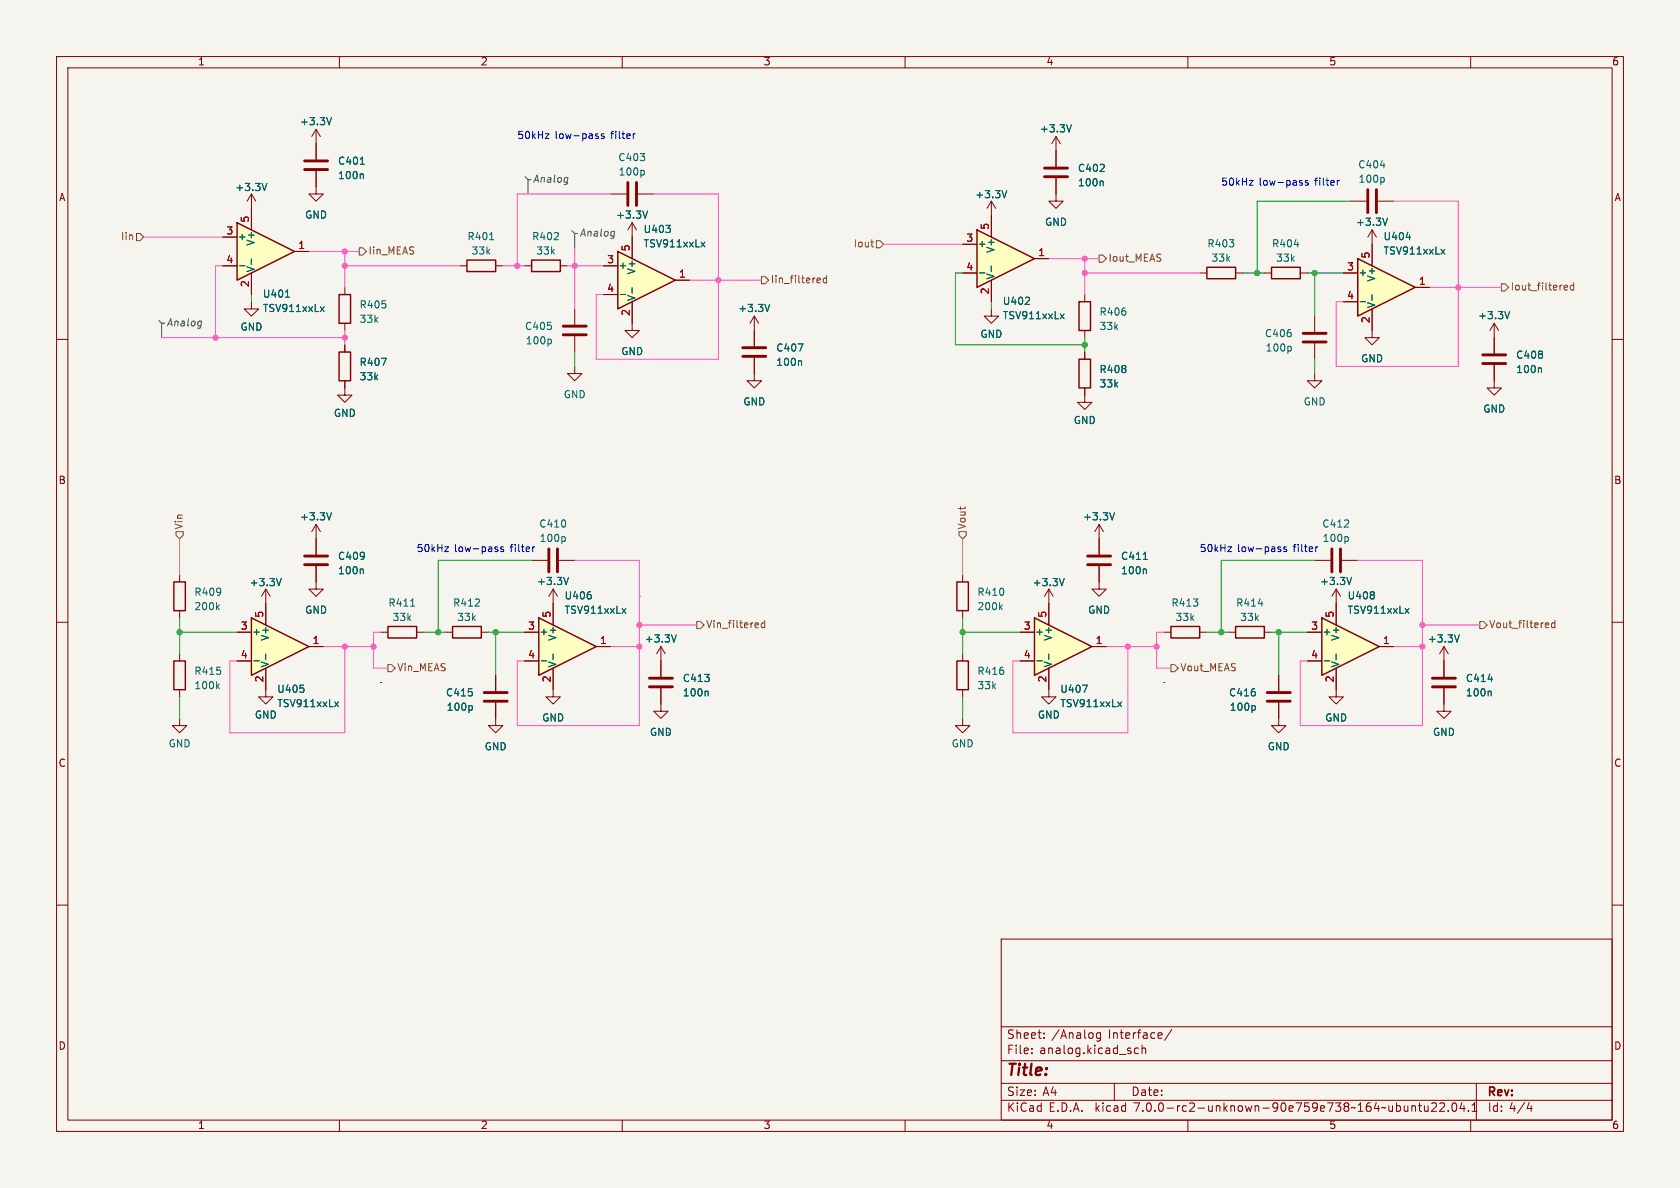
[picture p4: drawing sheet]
<svg xmlns="http://www.w3.org/2000/svg" width="297mm" height="210mm" viewBox="0 0 297 210" stroke-linecap="round" stroke-linejoin="round" font-family="sans-serif">
<path d="M0 0h297v210h-297z" fill="#f5f4ef" stroke="#f5f4ef" stroke-width=".18"/>
<g fill="none" stroke="#840000" stroke-width=".18">
<path d="M10 10h277v190h-277zM12 12h273v186h-273zM60 10v2M110 10v2M160 10v2M210 10v2M260 10v2M55.9 30.2v4.1h1.2l-1.2 1.3-1.3-1.3h1.3M55.9 22.9l-.8 1.2M55.9 22.9v5.3M55.9 22.9l.7 1.2M107.9 34.3h2.8"/>
<path d="M112.8 34.3h2.8M238.8 35.6h2.8M243.6 35.6h2.8M10 60h2M81.3 47h1.2M87.6 47h1.3M92.7 47h1.3M99.1 47h1.2M191.8 52.1v1.2M191.8 58.4v1.3M242.6 40.6l-.8 1.3M242.6 40.6v2.6"/>
<path d="M242.6 40.6l.7 1.3M285 60h2M191.8 68.6v2.5h1.2l-1.2 1.3-1.3-1.3h1.3M191.8 62.2v1.3M232.4 99.1h2.8M237.2 99.1h2.8M10 110h2M170.2 101.6v1.3M170.2 108v1.2M185.4 104.1l-.7 1.3M185.4 104.1v2.6M185.4 104.1l.8 1.3"/>
<path d="M205.7 111.8h1.3M212.1 111.8h1.3M217.2 111.8h1.2M223.5 111.8h1.3M236.2 104.1l-.7 1.3M236.2 104.1v2.6M236.2 104.1l.8 1.3M255.3 114.3v5.3M255.3 114.3l-.8 1.3M255.3 114.3l.7 1.3M285 110h2M185.4 121.9v1.3h1.3l-1.3 1.3-1.3-1.3h1.3"/>
<path d="M255.3 121.7v4h1.2l-1.2 1.3-1.3-1.3h1.3M10 160h2M285 160h2M177 166h108v32h-108zM60 198v2M110 198v2M160 198v2M177 194.5h108M177 191.5h108M177 187.5h108M177 181.5h108M182.4 186.1v.2"/>
<path d="M182.4 185.3v.2M184.6 183.4v.2M184.6 182.6v.2M194.5 182.6v1.2l-.2 .3-.4-.1M194.5 182.6h-.4l-.3 .2v.5l.2 .2h.5M197 191.5v3M201.3 185.3h-.5l-.3 .2v.5l.2 .2h.6M201.9 185.4l.2-.1h.4v1M201.9 184.8v1.5M205.4 182.6v.3l-.7 .2M207.2 182l-1.3 1.9M210 198v2"/>
<path d="M249.7 195.5h.5v1M250.7 195.5h.6M251 195v1.2l.3 .3M251.8 195.5l.1 .9 .3 .1 .3-.2M252.5 195.5v1M253.1 195.1l.6-.1 .2 .1 .1 .3-1 1.1h1M254.5 195.1l.6-.1 .2 .1 .1 .3-.9 1.1h.9M256 196.3v.2M256.9 195h.1a.81 .81 0 0 1 .6 .6 .81 .81 0 0 1-.3 .8l-.1 .1a.82 .82 0 0 1-.6-.7 .82 .82 0 0 1 .3-.8zM258.5 194.9l-.4 1.1h.9M258.8 195.5v1M259.6 196.3v.2"/>
<path d="M260 198v2M260.2 196.5h.9M260.2 195.4l.5-.4v1.5M261 191.5v6.5M270 196h.9M270.7 195.5v1"/>
</g>
<path d="M82.5 46h5.1v2h-5.1zM94 46h5.1v2h-5.1zM190.8 53.3h2v5.1h-2zM190.8 63.5h2v5.1h-2zM169.2 102.9h2v5.1h-2zM207 110.7h5.1v2.1h-5.1zM218.4 110.7h5.1v2.1h-5.1z" fill="none" stroke="#840000" stroke-width=".25"/>
<path d="M53.8 28.4h4.1M53.8 30h4.1M111 32.3v4M112.5 32.3v4M241.8 33.5v4.1M243.3 33.5v4.1M235.5 97v4.1M237 97v4.1M253.2 119.9h4.1M253.2 121.4h4.1" fill="none" stroke="#840000" stroke-width=".51"/>
<g fill="none" stroke="#006464" stroke-width=".18">
<path d="M58.6 20.8l-.4 1.3M63.7 29h.7M64.1 30.7l.1 .2v.7M113.8 30.2l.1 .1-.1 .6M244.6 31.4l.1 .2-.1 .6M245.3 38.6l-.4 1.2M86.6 42.4h.7M238.2 94.9l.2 .2-.2 .6M176.8 107.3l.4 .5M177.2 106.9l-.5 .5M188.1 102.3l-.4 1.2M238.9 102.1l-.4 1.2"/>
<path d="M258 112.2l-.4 1.3M263.4 122.2l.2 .2v.6"/>
</g>
<path d="M172.7 40.6l10.2 5.1-10.2 5.1z" fill="#ffffc2"/>
<path d="M172.7 40.6l10.2 5.1-10.2 5.1zM213.4 47.2h5v2.1h-5zM224.8 47.2h5.1v2.1h-5.1z" fill="none" stroke="#840000" stroke-width=".25"/>
<g fill="none" stroke="#840000" stroke-width=".18">
<path d="M175.3 35.6v6.3M175.3 35.6l-.8 1.2M175.3 35.6l.7 1.2M170.2 43.2h2.5M170.2 48.3h2.5M175.3 54.6v1.3h1.2l-1.2 1.3-1.3-1.3h1.3M175.3 49.5v3.8M182.9 45.7h2.5M212.1 48.3h1.3M218.4 48.3h1.3M223.5 48.3h1.3M229.9 48.3h1.2"/>
<path d="M264.2 57.2l-.8 1.2M264.2 57.2v2.5M264.2 57.2l.7 1.2"/>
</g>
<path d="M178 33.7l-.4 1.3M173.1 48.2h1M175.2 47v1M181.2 53.8h.8M181.9 52.7v.4M187.4 55.5l.7 .8M188.1 55.5l-.7 .8M266.9 55.1l-.4 1.2" fill="none" stroke="#006464" stroke-width=".18"/>
<path d="M233.7 109.2l10.1 5.1-10.1 5.1z" fill="#ffffc2"/>
<path d="M59.9 52.1h2.1v5.1h-2.1zM59.9 62.2h2.1v5.1h-2.1zM30.7 116.8h2.1v5.1h-2.1zM233.7 109.2l10.1 5.1-10.1 5.1z" fill="none" stroke="#840000" stroke-width=".25"/>
<path d="M61 50.8v1.3M61 57.2v1.2M61 61v1.2M61 67.3v1.3M31.7 115.6v1.2M231.1 111.8h2.6M231.1 116.8h2.6M236.2 106.7v3.8M236.2 118.1v3.8M243.8 114.3h2.6M31.7 127v1.3h1.3l-1.3 1.2-1.2-1.2h1.2M31.7 121.9v1.3" fill="none" stroke="#840000" stroke-width=".18"/>
<path d="M234.1 116.8h1M236.2 115.6v1M242.9 104.7v.3M242.9 105.3v.5M248.4 107.6l.7 .8M249.1 107.6l-.7 .8M38.4 121.3l.4 .5M38.8 120.9l-.5 .5" fill="none" stroke="#006464" stroke-width=".18"/>
<path d="M41.9 39.4l10.2 5.1-10.2 5z" fill="#ffffc2"/>
<path d="M41.9 39.4l10.2 5.1-10.2 5zM30.7 102.9h2.1v5.1h-2.1z" fill="none" stroke="#840000" stroke-width=".25"/>
<g fill="none" stroke="#840000" stroke-width=".18">
<path d="M44.4 34.3v6.3M44.4 34.3l-.7 1.3M44.4 34.3l.8 1.3M39.4 41.9h2.5M39.4 47h2.5M44.4 53.3v1.3h1.3l-1.3 1.3-1.2-1.3h1.2M44.4 48.3v3.8M52.1 44.5h2.5M133.3 55.9l-.7 1.3M133.3 55.9v2.5M133.3 55.9l.8 1.3M61 68.6v1.3h1.2l-1.2 1.2-1.3-1.2h1.3"/>
<path d="M55.9 92.7l-.8 1.3M55.9 92.7v5.3M55.9 92.7l.7 1.3M31.7 101.6v1.3M31.7 108v1.2M47 104.1l-.8 1.3M47 104.1v2.6M47 104.1l.8 1.3M55.9 100.1v4h1.2l-1.2 1.3-1.3-1.3h1.3M47 121.9v1.3h1.3l-1.3 1.3-1.3-1.3h1.3M236.2 121.9v1.3h1.3l-1.3 1.3-1.3-1.3h1.3"/>
</g>
<path d="M47.2 32.4l-.5 1.3M42.3 47h1M44.4 45.8v.9M50.5 52.5h.7M56.6 54.2l.7 .9M57.3 54.2l-.7 .9M136.1 53.8l-.5 1.3M58.6 90.6l-.4 1.3M38.4 107.3l.4 .5M38.8 106.9l-.5 .5M49.7 102.3l-.4 1.2M64.1 100.6l.1 .2v.6" fill="none" stroke="#006464" stroke-width=".18"/>
<path d="M53.8 98.3h4.1M53.8 99.8h4.1" fill="none" stroke="#840000" stroke-width=".51"/>
<path d="M44.4 109.2l10.2 5.1-10.2 5.1z" fill="#ffffc2"/>
<path d="M44.4 109.2l10.2 5.1-10.2 5.1zM169.2 116.8h2v5.1h-2z" fill="none" stroke="#840000" stroke-width=".25"/>
<g fill="none" stroke="#840000" stroke-width=".18">
<path d="M194.3 92.7l-.8 1.3M194.3 92.7v5.3M194.3 92.7l.8 1.3M41.9 111.8h2.5M41.9 116.8h2.5M47 106.7v3.8M47 118.1v3.8M54.6 114.3h2.5M170.2 115.6v1.2M194.3 100.1v4h1.3l-1.3 1.3-1.3-1.3h1.3M226.1 119.4v2.8M170.2 127v1.3h1.2l-1.2 1.2-1.3-1.2h1.3"/>
<path d="M170.2 121.9v1.3M226.1 124.2v4.1h1.2l-1.2 1.2-1.3-1.2h1.3"/>
</g>
<path d="M197 90.6l-.4 1.3M202.1 98.9h.7M44.9 116.8h.9M47 115.6v1M202.5 100.6l.2 .2v.6M53.7 121.7v.6M59.2 124.1l.6 .8M59.8 124.1l-.6 .8M221.8 124.8l.1 .2-.1 .5" fill="none" stroke="#006464" stroke-width=".18"/>
<path d="M192.3 98.3h4M192.3 99.8h4M224 124h4.1M224 122.4h4.1" fill="none" stroke="#840000" stroke-width=".51"/>
<path d="M182.9 109.2l10.1 5.1-10.1 5.1z" fill="#ffffc2"/>
<path d="M182.9 109.2l10.1 5.1-10.1 5.1z" fill="none" stroke="#840000" stroke-width=".25"/>
<path d="M111.8 39.4l-.8 1.2M111.8 39.4v2.5M111.8 39.4l.7 1.2M111.8 57.2v1.2h1.2l-1.2 1.3-1.3-1.3h1.3M180.3 111.8h2.6M180.3 116.8h2.6M185.4 106.7v3.8M185.4 118.1v3.8M193 114.3h2.6" fill="none" stroke="#840000" stroke-width=".18"/>
<path d="M114.5 37.3l-.4 1.3M183.3 116.8h1M185.4 115.6v1M191.4 121.1h.8l-.5 1.3M197.6 124.1l.7 .8M198.3 124.1l-.7 .8" fill="none" stroke="#006464" stroke-width=".18"/>
<path d="M109.2 44.5l10.2 5-10.2 5.1z" fill="#ffffc2"/>
<path d="M109.2 44.5l10.2 5-10.2 5.1zM68.6 110.7h5.1v2.1h-5.1zM80 110.7h5.1v2.1h-5.1z" fill="none" stroke="#840000" stroke-width=".25"/>
<g fill="none" stroke="#840000" stroke-width=".18">
<path d="M106.7 47h2.5M106.7 52.1h2.5M111.8 41.9v3.8M111.8 53.3v3.9M119.4 49.5h2.5M101.6 64.8v1.2h1.3l-1.3 1.3-1.3-1.3h1.3M264.2 67.3v1.3h1.2l-1.2 1.3-1.3-1.3h1.3M94 99.1h2.8M98.8 99.1h2.8M67.3 111.8h1.3M73.7 111.8h1.2M78.7 111.8h1.3"/>
<path d="M85.1 111.8h1.3M97.8 104.1l-.8 1.3M97.8 104.1v2.6M97.8 104.1l.8 1.3M116.8 114.3l-.7 1.3M116.8 114.3v5.3M116.8 114.3l.8 1.3M116.8 121.7v4h1.3l-1.3 1.3-1.2-1.3h1.2"/>
</g>
<path d="M109.6 52.1h1M111.7 50.9v.9M123.9 42.8l.7 .8M124.6 42.8l-.7 .8M99.8 94.9l.1 .2-.1 .6M72.6 107.1h.7M100.5 102.1l-.4 1.2M119.6 112.2l-.5 1.3M125 122.2l.2 .2v.6" fill="none" stroke="#006464" stroke-width=".18"/>
<path d="M97 97v4.1M98.6 97v4.1M114.8 119.9h4.1M114.8 121.4h4.1" fill="none" stroke="#840000" stroke-width=".51"/>
<path d="M95.2 109.2l10.2 5.1-10.2 5.1z" fill="#ffffc2"/>
<path d="M95.2 109.2l10.2 5.1-10.2 5.1z" fill="none" stroke="#840000" stroke-width=".25"/>
<g fill="none" stroke="#840000" stroke-width=".18">
<path d="M186.7 31.5v4.1h1.3l-1.3 1.2-1.3-1.2h1.3M186.7 26.7v2.8M101.6 54.6v2.8M101.6 59.4v2.8M133.3 58.4v2.8M242.6 58.4v1.3h1.2l-1.2 1.3-1.3-1.3h1.3M264.2 59.7v2.8M133.3 63.2v4.1h1.3l-1.3 1.3-1.2-1.3h1.2M232.4 66v1.3h1.3l-1.3 1.3-1.3-1.3h1.3M264.2 64.5v2.8M87.6 119.4v2.8M92.7 111.8h2.5"/>
<path d="M92.7 116.8h2.5M97.8 118.1v5.1h1.3l-1.3 1.3-1.3-1.3h1.3M97.8 106.7v3.8M105.4 114.3h2.5M87.6 124.2v4.1h1.3l-1.3 1.2-1.2-1.2h1.2"/>
</g>
<path d="M194.9 32l.1 .2v.7M97.4 60l.1 .2-.1 .5M141.5 63.8l.2 .1v.7M272.3 65l.2 .2v.7M95.7 116.8h.9M97.8 115.6v1M104.5 105.2v.6M110 107.6l.6 .8M110.6 107.6l-.6 .8M83.4 124.8l.1 .2-.1 .5" fill="none" stroke="#006464" stroke-width=".18"/>
<path d="M184.7 29.7h4M184.7 31.2h4M99.6 59.2h4M99.6 57.7h4M131.3 61.5h4.1M131.3 63h4.1M262.1 62.7h4.1M262.1 64.3h4.1M85.6 124h4.1M85.6 122.4h4.1" fill="none" stroke="#840000" stroke-width=".51"/>
<path d="M240 45.7l10.2 5.1-10.2 5.1z" fill="#ffffc2"/>
<path d="M240 45.7l10.2 5.1-10.2 5.1z" fill="none" stroke="#840000" stroke-width=".25"/>
<g fill="none" stroke="#840000" stroke-width=".18">
<path d="M44.4 36.8v3.8M55.9 25.4v2.8M55.9 30.2v2.8M175.3 38.1v3.8M186.7 24.1l-.8 1.3M186.7 24.1v5.4M186.7 31.5v2.8M186.7 24.1l.8 1.3M39.4 41.9h2.5M39.4 47h2.5M44.4 48.3v3.8M52.1 44.5h2.5"/>
<path d="M106.7 47h2.5M106.7 52.1h2.5M111.8 41.9v3.8M111.8 53.3v3.9M119.4 49.5h2.5M133.3 58.4v2.8M170.2 48.3h2.5M170.2 43.2h2.5M175.3 49.5v3.8M182.9 45.7h2.5M232.4 55.9v2.8M237.5 48.3h2.5"/>
<path d="M237.5 53.3h2.5M242.6 43.2v3.8M242.6 54.6v3.8M250.2 50.8h2.5M264.2 59.7v2.8M61 61v1.2M61 67.3v1.3M133.3 63.2v2.8M191.8 62.2v1.3M191.8 68.6v1.3M232.4 60.7v2.8M264.2 64.5v2.8"/>
<path d="M55.9 95.3v2.7M194.3 95.3v2.7M41.9 111.8h2.5M41.9 116.8h2.5M47 106.7v3.8M47 118.1v3.8M54.6 114.3h2.5M55.9 100.1v2.8M87.6 119.4v2.8M92.7 111.8h2.5M92.7 116.8h2.5M97.8 106.7v3.8"/>
<path d="M97.8 118.1v3.8M105.4 114.3h2.5M116.8 116.8v2.8M180.3 111.8h2.6M180.3 116.8h2.6M185.4 106.7v3.8M185.4 118.1v3.8M193 114.3h2.6M194.3 100.1v2.8M226.1 119.4v2.8M231.1 111.8h2.6M231.1 116.8h2.6"/>
<path d="M236.2 106.7v3.8M236.2 118.1v3.8M243.8 114.3h2.6M255.3 116.8v2.8M87.6 124.2v2.8M116.8 121.7v2.8M226.1 124.2v2.8M255.3 121.7v2.8"/>
</g>
<g fill="none" stroke="#006464" stroke-width=".18">
<path d="M47.2 32.4l-.5 1.3M58.6 20.8l-.4 1.3M63.7 29h.7M64.1 30.7l.1 .2v.7M114.5 37.3l-.4 1.3M178 33.7l-.4 1.3M189.4 22.1l-.4 1.2M194.9 32l.1 .2v.7M245.3 38.6l-.4 1.2M42.3 47h1M44.4 45.8v.9M50.5 52.5h.7"/>
<path d="M56.6 54.2l.7 .9M57.3 54.2l-.7 .9M109.6 52.1h1M111.7 50.9v.9M123.9 42.8l.7 .8M124.6 42.8l-.7 .8M136.1 53.8l-.5 1.3M173.1 48.2h1M175.2 47v1M181.2 53.8h.8M181.9 52.7v.4M187.4 55.5l.7 .8"/>
<path d="M188.1 55.5l-.7 .8M240.5 53.3h.9M242.6 52.1v1M248.6 42h.8M254.8 44.1l.6 .8M255.4 44.1l-.6 .8M266.9 55.1l-.4 1.2M141.5 63.8l.2 .1v.7M228.2 61.3l.1 .2-.1 .5M272.3 65l.2 .2v.7M58.6 90.6l-.4 1.3M197 90.6l-.4 1.3"/>
<path d="M202.1 98.9h.7M44.9 116.8h.9M47 115.6v1M49.7 102.3l-.4 1.2M64.1 100.6l.1 .2v.6M95.7 116.8h.9M97.8 115.6v1M100.5 102.1l-.4 1.2M104.5 105.2v.6M110 107.6l.6 .8M110.6 107.6l-.6 .8M119.6 112.2l-.5 1.3"/>
<path d="M183.3 116.8h1M185.4 115.6v1M188.1 102.3l-.4 1.2M202.5 100.6l.2 .2v.6M234.1 116.8h1M236.2 115.6v1M238.9 102.1l-.4 1.2M242.9 104.7v.3M242.9 105.3v.5M248.4 107.6l.7 .8M249.1 107.6l-.7 .8M258 112.2l-.4 1.3"/>
<path d="M53.7 121.7v.6M59.2 124.1l.6 .8M59.8 124.1l-.6 .8M83.4 124.8l.1 .2-.1 .5M125 122.2l.2 .2v.6M191.4 121.1h.8l-.5 1.3M197.6 124.1l.7 .8M198.3 124.1l-.7 .8M221.8 124.8l.1 .2-.1 .5M263.4 122.2l.2 .2v.6"/>
</g>
<path d="M230.4 58.9h4M230.4 60.5h4" fill="none" stroke="#840000" stroke-width=".51"/>
<path d="M92.8 31.2l.5 .6h.6h-.6v2.5M28.1 56.6l.5 .6h.5h-.5v2.5M101.1 40.8l.5 .5h.5h-.5v2.5" fill="none" stroke="#484848" stroke-width=".18"/>
<g fill="none" stroke="#725600" stroke-width=".18">
<path d="M24.1 41.3h.7l.6 .6-.6 .6h-.7zM63.5 43.8h.6l.7 .7-.7 .6h-.6zM134.6 48.9h.7l.6 .6-.6 .7h-.7zM144.9 49.2l.1 .3-.6 .1M145 49.9l-.1 .1M146.1 48.7v1.3M146.1 49.2h-.3l-.3 .2 .1 .5h.5M154 42.8h.4M154.3 43.6h.1M154.9 42.5h.7l.6 .7-.6 .6h-.7zM194.3 45.1h.6l.7 .6-.7 .7h-.6zM265.4 50.2h.7l.6 .6-.6 .6h-.7z"/>
<path d="M276.7 50.4l.4 .1v.2l-.6 .1M277.1 51.2l-.4 .1M278.2 50.5l-.4-.1-.2 .3 .1 .5h.5M278.2 50v1.3M31.1 94h1.3v.6l-.7 .7-.6-.7zM169.5 94h1.3v.6l-.6 .7-.7-.7zM68.6 117.5h.6l.6 .6-.6 .6h-.6zM123.2 109.9h.6l.7 .6-.7 .6h-.6zM135.2 110.2l-.4-.1-.2 .3 .1 .5h.5M135.2 109.7v1.3M207 117.5h.6l.7 .6-.7 .6h-.6zM261.6 109.9h.7l.6 .6-.6 .6h-.7z"/>
<path d="M273.6 110.1l.2 .3-.6 .1M273.7 110.9l-.1 .1M274.9 109.7v1.3M274.9 110.2l-.4-.1-.2 .3 .1 .5h.5"/>
</g>
<g fill="none" stroke="#0000c2" stroke-width=".18">
<path d="M96.4 23.6h.7l-.7 .9h.7M105.6 24.1l.2 .1-.2 .3M105.6 23.6l.1 .1M106.8 23.7l-.3-.1-.2 .2 .1 .2 .4 .1v.3h-.5M112.3 23.6l-.3 .2M220.9 31.9h.6l-.6 .8h.6M230.1 32.3l.2 .2-.2 .2M230.1 31.9l.1 .1M231.2 32l-.3-.1-.1 .2v.2l.4 .1v.3h-.4M236.8 31.9l-.3 .1M78.6 96.7h.7l-.7 .8h.7M87.8 97.1l.2 .2-.2 .2"/>
<path d="M87.8 96.7h.2M89 96.7h-.3l-.2 .1 .1 .2 .4 .2v.3h-.5M94.5 96.7l-.3 .1M217 96.7h.7l-.7 .8h.7M226.3 97.1l.2 .2-.2 .2M226.3 96.7h.1M227.4 96.7h-.3l-.2 .1 .1 .2 .4 .2v.3h-.5M233 96.7l-.3 .1M113 105.4h.1M67.3 120.7h.1M205.7 120.7h.1"/>
</g>
<g fill="none" stroke="#ff51b8" stroke-width=".18">
<path d="M107.9 34.3h-16.5v12.7M115.6 34.3h11.4v29.2h-21.6v-11.4h1.3M246.4 35.6h11.4v29.2h-21.6v-11.5h1.3M25.4 41.9h14M28.6 59.7h32.4M39.4 47h-1.3v12.7M54.6 44.5h8.9M61 47h20.3M61 44.5v6.3M61 58.4v2.6M88.9 47h3.8M100.3 47h6.4"/>
<path d="M101.6 43.8v10.8M121.9 49.5h12.7M156.2 43.2h14M185.4 45.7h8.9M191.8 48.3h20.3M191.8 45.7v6.4M252.7 50.8h12.7M101.6 99.1h11.4v29.2h-21.6v-11.5h1.3M240 99.1h11.5v29.2h-21.6v-11.5h1.2M57.1 114.3h8.9M61 114.3v15.2h-20.4v-12.7h1.3M67.3 111.8h-1.3v6.3h2.6"/>
<path d="M107.9 114.3h5.1M113 110.5h10.2M195.6 114.3h8.9M199.4 114.3v15.2h-20.3v-12.7h1.2M205.7 111.8h-1.2v6.3h2.5M246.4 114.3h5.1M251.5 110.5h10.1"/>
</g>
<g fill="none" stroke="#009600" stroke-width=".18">
<path d="M238.8 35.6h-16.6v12.7M44.4 52.1v1.2M170.2 48.3h-1.3v12.7h22.9M175.3 53.3v1.3M191.8 59.7v2.5M219.7 48.3h3.8M231.1 48.3h6.4M232.4 48.3v7.6M101.6 62.2v2.6M232.4 63.5v2.5M94 99.1h-16.5v12.7M232.4 99.1h-16.5v12.7"/>
<path d="M31.7 111.8h10.2M31.7 109.2v6.4M74.9 111.8h3.8M86.4 111.8h6.3M87.6 111.8v7.6M170.2 111.8h10.1M170.2 109.2v6.4M213.4 111.8h3.8M224.8 111.8h6.3M226.1 111.8v7.6M31.7 123.2v3.8M170.2 123.2v3.8"/>
</g>
<path d="M31.7 95.3v6.3M170.2 95.3v6.3" fill="none" stroke="#ffc335" stroke-width=".18"/>
<g fill="#009600" stroke="#009600" stroke-width=".18">
<circle cx="87.6" cy="111.8" r=".46"/>
<circle cx="77.5" cy="111.8" r=".46"/>
<circle cx="232.4" cy="48.3" r=".46"/>
<circle cx="222.2" cy="48.3" r=".46"/>
<circle cx="170.2" cy="111.8" r=".46"/>
<circle cx="31.7" cy="111.8" r=".46"/>
<circle cx="215.9" cy="111.8" r=".46"/>
<circle cx="226.1" cy="111.8" r=".46"/>
<circle cx="191.8" cy="61" r=".46"/>
</g>
<g fill="#ff51b8" stroke="#ff51b8" stroke-width=".18">
<circle cx="113" cy="110.5" r=".46"/>
<circle cx="113" cy="114.3" r=".46"/>
<circle cx="257.8" cy="50.8" r=".46"/>
<circle cx="91.4" cy="47" r=".46"/>
<circle cx="61" cy="44.5" r=".46"/>
<circle cx="61" cy="47" r=".46"/>
<circle cx="204.5" cy="114.3" r=".46"/>
<circle cx="199.4" cy="114.3" r=".46"/>
<circle cx="38.1" cy="59.7" r=".46"/>
<circle cx="66" cy="114.3" r=".46"/>
<circle cx="61" cy="114.3" r=".46"/>
<circle cx="61" cy="59.7" r=".46"/>
<circle cx="251.5" cy="110.5" r=".46"/>
<circle cx="251.5" cy="114.3" r=".46"/>
<circle cx="191.8" cy="48.3" r=".46"/>
<circle cx="191.8" cy="45.7" r=".46"/>
<circle cx="127" cy="49.5" r=".46"/>
<circle cx="101.6" cy="47" r=".46"/>
</g>
<text font-size="2.8" fill="#840000" x="178" y="190.8">Title:</text>
<g font-size="2.1" fill="#840000">
<text x="178" y="183.9">Sheet:</text>
<text x="185.9" y="183.9">/Analog</text>
<text x="196" y="183.9">Interface/</text>
<text x="178" y="186.6">File:</text>
<text x="183.8" y="186.6">analog.kicad_sch</text>
<text x="178" y="196.8">KiCad</text>
<text x="178" y="194">Size:</text>
<text x="184.3" y="194">A4</text>
<text x="185.4" y="196.8">E.D.A.</text>
<text x="193.7" y="196.8">kicad</text>
<text x="200" y="194">Date:</text>
<text x="200.6" y="196.8">7.0.0-rc2-unknown-90e759e738~164~ubuntu22.04.1</text>
<text x="263" y="194.2">Rev:</text>
<text x="263" y="196.8">Id: 4/4</text>
</g>
<g font-size="1.8" fill="#840000">
<text x="35" y="11.8">1</text>
<text x="85" y="11.8">2</text>
<text x="135" y="11.8">3</text>
<text x="185" y="11.8">4</text>
<text x="235" y="11.8">5</text>
<text x="285" y="11.8">6</text>
<text x="10.4" y="35.8">A</text>
<text x="285.4" y="35.8">A</text>
<text x="10.3" y="85.8">B</text>
<text x="285.3" y="85.8">B</text>
<text x="10.3" y="135.8">C</text>
<text x="285.3" y="135.8">C</text>
<text x="10.3" y="185.8">D</text>
<text x="285.3" y="185.8">D</text>
<text x="35" y="199.8">1</text>
<text x="85" y="199.8">2</text>
<text x="135" y="199.8">3</text>
<text x="185" y="199.8">4</text>
<text x="235" y="199.8">5</text>
<text x="285" y="199.8">6</text>
</g>
<g font-size="1.8" fill="#006464">
<text x="53" y="22.4">+3.3V</text>
<text x="183.8" y="23.7">+3.3V</text>
<text x="59.7" y="29.4">C401</text>
<text x="109.2" y="28.8">C403</text>
<text x="41.5" y="34.1">+3.3V</text>
<text x="59.7" y="31.9">100n</text>
<text x="109.3" y="31.3">100p</text>
<text x="172.4" y="35.3">+3.3V</text>
<text x="190.5" y="30.7">C402</text>
<text x="190.5" y="33.2">100n</text>
<text x="240.1" y="30">C404</text>
<text x="240.1" y="32.6">100p</text>
<text x="53.9" y="38.9">GND</text>
<text x="108.9" y="38.9">+3.3V</text>
<text x="113.7" y="41.5">U403</text>
<text x="184.7" y="40.2">GND</text>
<text x="239.7" y="40.2">+3.3V</text>
<text x="42" y="42.7">+</text>
<text x="45.3" y="43.6" transform="rotate(-90 45.3 43.6)">V+</text>
<text x="82.6" y="42.7">R401</text>
<text x="83.3" y="45.3">33k</text>
<text x="94" y="42.7">R402</text>
<text x="94.7" y="45.3">33k</text>
<text x="109.3" y="47.8">+</text>
<text x="113.7" y="44">TSV911xxLx</text>
<text x="172.8" y="44">+</text>
<text x="176.1" y="44.8" transform="rotate(-90 176.1 44.8)">V+</text>
<text x="213.4" y="44">R403</text>
<text x="214.1" y="46.5">33k</text>
<text x="224.8" y="44">R404</text>
<text x="225.5" y="46.5">33k</text>
<text x="244.5" y="42.7">U404</text>
<text x="244.5" y="45.3">TSV911xxLx</text>
<text x="45.3" y="48.1" transform="rotate(-90 45.3 48.1)">V-</text>
<text x="46.4" y="52.9">U401</text>
<text x="112.6" y="53.2" transform="rotate(-90 112.6 53.2)">V-</text>
<text x="112.6" y="48.6" transform="rotate(-90 112.6 48.6)">V+</text>
<text x="176.1" y="49.4" transform="rotate(-90 176.1 49.4)">V-</text>
<text x="240.2" y="49.1">+</text>
<text x="243.4" y="49.9" transform="rotate(-90 243.4 49.9)">V+</text>
<text x="42.5" y="58.7">GND</text>
<text x="46.4" y="55.4">TSV911xxLx</text>
<text x="63.5" y="54.8">R405</text>
<text x="63.5" y="57.3">33k</text>
<text x="92.8" y="58.6">C405</text>
<text x="130.4" y="55.4">+3.3V</text>
<text x="173.3" y="60">GND</text>
<text x="177.2" y="54.2">U402</text>
<text x="177.2" y="56.7">TSV911xxLx</text>
<text x="194.3" y="56.1">R406</text>
<text x="194.3" y="58.6">33k</text>
<text x="223.6" y="59.9">C406</text>
<text x="243.4" y="54.5" transform="rotate(-90 243.4 54.5)">V-</text>
<text x="261.3" y="56.7">+3.3V</text>
<text x="63.5" y="65">R407</text>
<text x="92.9" y="61.2">100p</text>
<text x="109.8" y="63.1">GND</text>
<text x="137.2" y="62.4">C407</text>
<text x="137.2" y="65">100n</text>
<text x="223.7" y="62.4">100p</text>
<text x="240.6" y="64.3">GND</text>
<text x="268" y="63.7">C408</text>
<text x="63.5" y="67.5">33k</text>
<text x="99.6" y="70.7">GND</text>
<text x="131.4" y="71.9">GND</text>
<text x="194.3" y="66.2">R408</text>
<text x="194.3" y="68.8">33k</text>
<text x="230.4" y="71.9">GND</text>
<text x="268" y="66.2">100n</text>
<text x="59" y="74">GND</text>
<text x="189.8" y="75.2">GND</text>
<text x="262.2" y="73.2">GND</text>
<text x="53" y="92.3">+3.3V</text>
<text x="95.3" y="93.5">C410</text>
<text x="191.4" y="92.3">+3.3V</text>
<text x="233.7" y="93.5">C412</text>
<text x="59.7" y="99.3">C409</text>
<text x="59.7" y="101.8">100n</text>
<text x="95.3" y="96.1">100p</text>
<text x="198.1" y="99.3">C411</text>
<text x="198.1" y="101.8">100n</text>
<text x="233.8" y="96.1">100p</text>
<text x="34.3" y="105.6">R409</text>
<text x="44.1" y="103.9">+3.3V</text>
<text x="68.6" y="107.5">R411</text>
<text x="80" y="107.5">R412</text>
<text x="94.9" y="103.7">+3.3V</text>
<text x="99.8" y="106.2">U406</text>
<text x="172.7" y="105.6">R410</text>
<text x="182.5" y="103.9">+3.3V</text>
<text x="207" y="107.5">R413</text>
<text x="218.5" y="107.5">R414</text>
<text x="233.3" y="103.7">+3.3V</text>
<text x="238.2" y="106.2">U408</text>
<text x="34.3" y="108.1">200k</text>
<text x="44.6" y="112.6">+</text>
<text x="47.8" y="113.4" transform="rotate(-90 47.8 113.4)">V+</text>
<text x="53.9" y="108.8">GND</text>
<text x="69.3" y="110">33k</text>
<text x="80.8" y="110">33k</text>
<text x="95.4" y="112.6">+</text>
<text x="98.6" y="113.4" transform="rotate(-90 98.6 113.4)">V+</text>
<text x="99.8" y="108.8">TSV911xxLx</text>
<text x="113.9" y="113.9">+3.3V</text>
<text x="172.7" y="108.1">200k</text>
<text x="183" y="112.6">+</text>
<text x="186.2" y="113.4" transform="rotate(-90 186.2 113.4)">V+</text>
<text x="192.3" y="108.8">GND</text>
<text x="207.8" y="110">33k</text>
<text x="219.2" y="110">33k</text>
<text x="233.8" y="112.6">+</text>
<text x="237" y="113.4" transform="rotate(-90 237 113.4)">V+</text>
<text x="238.2" y="108.8">TSV911xxLx</text>
<text x="252.4" y="113.9">+3.3V</text>
<text x="34.3" y="119.6">R415</text>
<text x="47.8" y="118" transform="rotate(-90 47.8 118)">V-</text>
<text x="98.6" y="118" transform="rotate(-90 98.6 118)">V-</text>
<text x="172.7" y="119.6">R416</text>
<text x="186.2" y="118" transform="rotate(-90 186.2 118)">V-</text>
<text x="237" y="118" transform="rotate(-90 237 118)">V-</text>
<text x="34.3" y="122.1">100k</text>
<text x="49" y="122.7">U405</text>
<text x="49" y="125.3">TSV911xxLx</text>
<text x="78.8" y="123.4">C415</text>
<text x="78.9" y="125.9">100p</text>
<text x="120.7" y="120.8">C413</text>
<text x="120.7" y="123.4">100n</text>
<text x="172.7" y="122.1">33k</text>
<text x="187.4" y="122.7">U407</text>
<text x="187.4" y="125.3">TSV911xxLx</text>
<text x="217.2" y="123.4">C416</text>
<text x="217.3" y="125.9">100p</text>
<text x="259.1" y="120.8">C414</text>
<text x="259.1" y="123.4">100n</text>
<text x="45" y="127.3">GND</text>
<text x="95.8" y="127.8">GND</text>
<text x="114.8" y="130.4">GND</text>
<text x="183.4" y="127.3">GND</text>
<text x="234.2" y="127.8">GND</text>
<text x="253.3" y="130.4">GND</text>
<text x="29.8" y="132.4">GND</text>
<text x="85.6" y="132.9">GND</text>
<text x="168.2" y="132.4">GND</text>
<text x="224.1" y="132.9">GND</text>
</g>
<g font-size="1.8" fill="#0000c2">
<text x="91.4" y="24.8">50kHz</text>
<text x="98.1" y="24.8">low-pass</text>
<text x="108.1" y="24.8">filter</text>
<text x="215.9" y="33">50kHz</text>
<text x="222.6" y="33">low-pass</text>
<text x="232.6" y="33">filter</text>
<text x="73.7" y="97.8">50kHz</text>
<text x="80.4" y="97.8">low-pass</text>
<text x="90.3" y="97.8">filter</text>
<text x="212.1" y="97.8">50kHz</text>
<text x="218.8" y="97.8">low-pass</text>
<text x="228.7" y="97.8">filter</text>
</g>
<g font-size="1.8" fill="#484848">
<text x="94.2" y="32.6">Analog</text>
<text x="102.5" y="42.1">Analog</text>
<text x="29.5" y="58">Analog</text>
</g>
<g font-size="1.8" fill="#a90000">
<text x="40" y="41.7">3</text>
<text x="44.2" y="39.4" transform="rotate(-90 44.2 39.4)">5</text>
<text x="175" y="40.7" transform="rotate(-90 175 40.7)">5</text>
<text x="40" y="46.7">4</text>
<text x="52.7" y="44.2">1</text>
<text x="107.3" y="46.7">3</text>
<text x="111.5" y="44.5" transform="rotate(-90 111.5 44.5)">5</text>
<text x="170.8" y="42.9">3</text>
<text x="183.5" y="45.5">1</text>
<text x="242.3" y="45.8" transform="rotate(-90 242.3 45.8)">5</text>
<text x="44.2" y="50.8" transform="rotate(-90 44.2 50.8)">2</text>
<text x="107.3" y="51.8">4</text>
<text x="120" y="49.3">1</text>
<text x="170.8" y="48">4</text>
<text x="175" y="52.1" transform="rotate(-90 175 52.1)">2</text>
<text x="238.1" y="48">3</text>
<text x="238.1" y="53.1">4</text>
<text x="250.8" y="50.5">1</text>
<text x="111.5" y="55.9" transform="rotate(-90 111.5 55.9)">2</text>
<text x="242.3" y="57.2" transform="rotate(-90 242.3 57.2)">2</text>
<text x="42.5" y="111.5">3</text>
<text x="46.7" y="109.3" transform="rotate(-90 46.7 109.3)">5</text>
<text x="93.3" y="111.5">3</text>
<text x="97.5" y="109.3" transform="rotate(-90 97.5 109.3)">5</text>
<text x="180.9" y="111.5">3</text>
<text x="185.2" y="109.3" transform="rotate(-90 185.2 109.3)">5</text>
<text x="231.7" y="111.5">3</text>
<text x="236" y="109.3" transform="rotate(-90 236 109.3)">5</text>
<text x="42.5" y="116.6">4</text>
<text x="55.2" y="114">1</text>
<text x="93.3" y="116.6">4</text>
<text x="106" y="114">1</text>
<text x="180.9" y="116.6">4</text>
<text x="193.6" y="114">1</text>
<text x="231.7" y="116.6">4</text>
<text x="244.4" y="114">1</text>
<text x="46.7" y="120.7" transform="rotate(-90 46.7 120.7)">2</text>
<text x="97.5" y="120.7" transform="rotate(-90 97.5 120.7)">2</text>
<text x="185.2" y="120.7" transform="rotate(-90 185.2 120.7)">2</text>
<text x="236" y="120.7" transform="rotate(-90 236 120.7)">2</text>
</g>
<g font-size="1.8" fill="#725600">
<text x="21.3" y="42.7">Iin</text>
<text x="65.2" y="45.3">Iin_MEAS</text>
<text x="150.8" y="44">Iout</text>
<text x="196" y="46.5">Iout_MEAS</text>
<text x="136.3" y="50.4">Iin_filtered</text>
<text x="267.1" y="51.6">Iout_filtered</text>
<text x="32.6" y="93.6" transform="rotate(-90 32.6 93.6)">Vin</text>
<text x="171" y="93.6" transform="rotate(-90 171 93.6)">Vout</text>
<text x="124.8" y="111.3">Vin_filtered</text>
<text x="263.3" y="111.3">Vout_filtered</text>
<text x="70.2" y="118.9">Vin_MEAS</text>
<text x="208.7" y="118.9">Vout_MEAS</text>
</g>
</svg>
